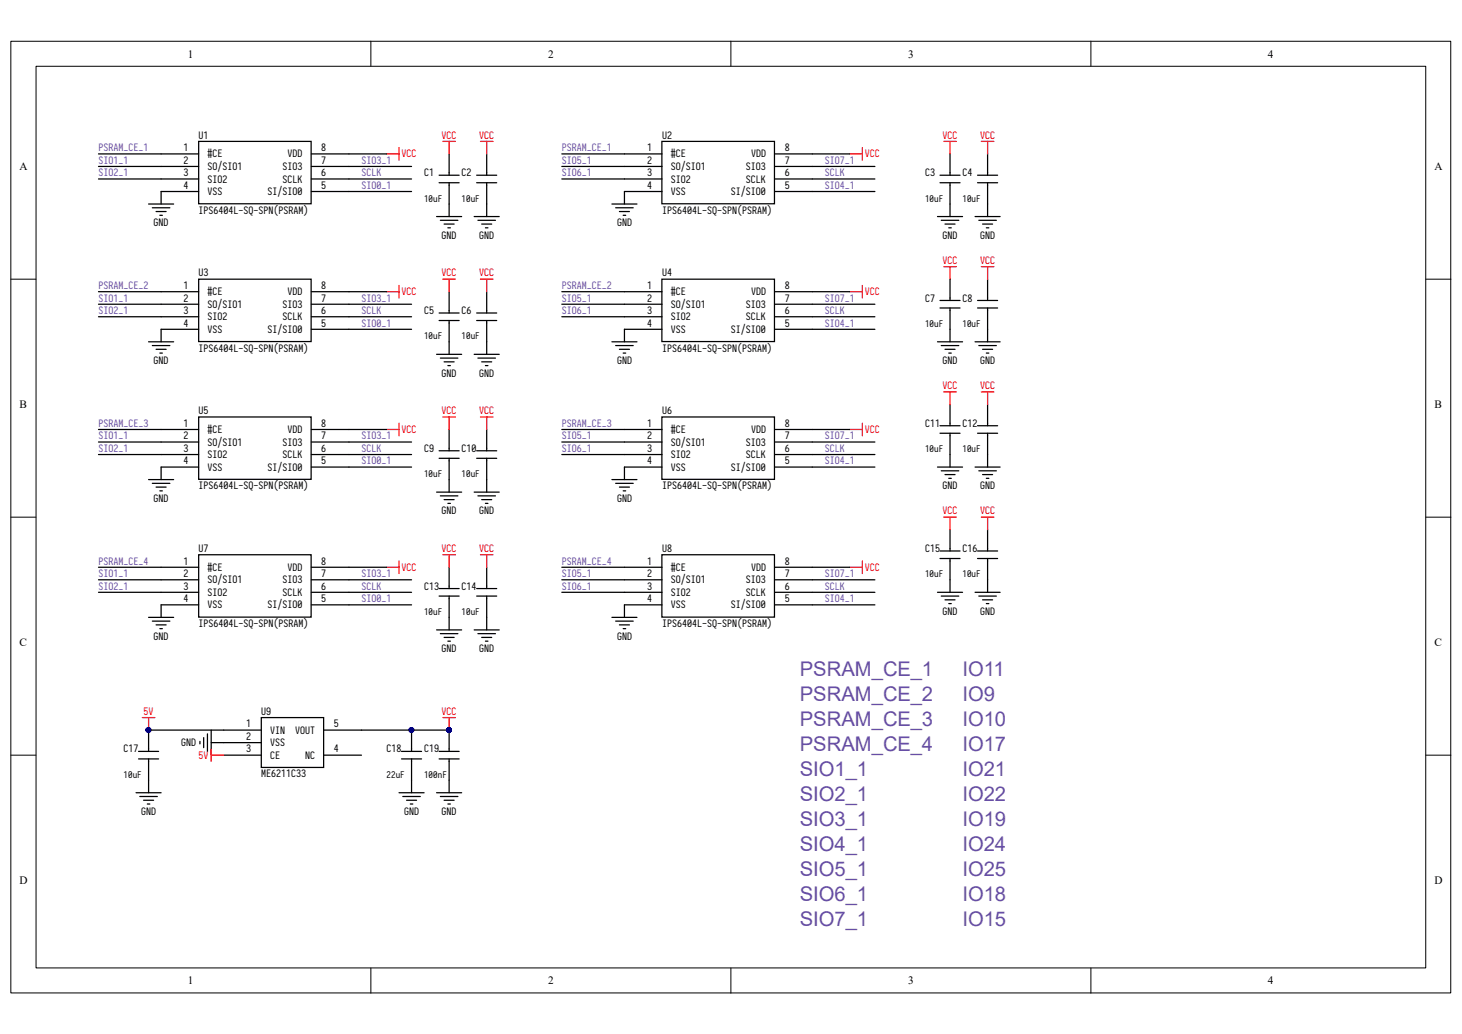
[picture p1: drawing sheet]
<svg xmlns="http://www.w3.org/2000/svg" width="297mm" height="210mm" viewBox="0 0 297 210" stroke-linecap="round" stroke-linejoin="round" font-family="sans-serif">
<path d="M2.2 8.4h292.5v193.3h-292.5z" fill="none" stroke="#000" stroke-width=".2"/>
<path d="M7.4 13.5h282.2v183.1h-282.2z" fill="#fff"/>
<g fill="none" stroke="#000" stroke-width=".2">
<path d="M7.3 13.5h282.3v183.1h-282.3zM75.3 8.4v5.1M148.5 8.4v5.1M221.6 8.4v5.1M2.2 56.7h5.1M289.7 56.7h5.1M2.2 105h5.1M289.7 105h5.1M2.2 153.4h5.1M289.7 153.4h5.1M75.3 196.6v5.1M148.5 196.6v5.1"/>
<path d="M221.6 196.6v5.1"/>
</g>
<path d="M40.4 28.7h22.8v12.7h-22.8z" fill-rule="evenodd" fill="#fff" stroke="#000" stroke-width=".25"/>
<g fill="none" stroke="#000" stroke-width=".25">
<path d="M32.7 31.3h7.7M32.7 33.8h7.7M32.7 36.4h7.7M40.4 38.9h-7.7v2.5M63.3 31.3h7.6M63.3 33.8h7.6M63.3 36.4h7.6M63.3 38.9h7.6M89.2 35.6h4.1M89.2 37.1h4.1M91.2 31.3v4.3M91.2 37.1v6.9"/>
<path d="M96.8 35.6h4.1M96.8 37.1h4.1M98.9 31.3v4.3M98.9 37.1v6.9M30.2 41.4h5.1M30.9 42.2h3.6M31.7 43h2M32.5 43.7h.5M88.7 44h5.1M89.5 44.7h3.5M90.2 45.5h2.1M91 46.3h.5"/>
<path d="M96.3 44h5.1M97.1 44.7h3.6M97.9 45.5h2M98.6 46.3h.5"/>
</g>
<path d="M78.5 31.3h2.6M81.1 30v2.5M90 28.7h2.5M91.2 28.7v2.6M97.6 28.7h2.5M98.9 28.7v2.6" fill="none" stroke="#f00" stroke-width=".25"/>
<path d="M134.5 28.7h22.8v12.7h-22.8z" fill-rule="evenodd" fill="#fff" stroke="#000" stroke-width=".25"/>
<g fill="none" stroke="#000" stroke-width=".25">
<path d="M126.9 31.3h7.6M126.9 33.8h7.6M126.9 36.4h7.6M134.5 38.9h-7.6v2.5M157.4 31.3h7.6M157.4 33.8h7.6M157.4 36.4h7.6M157.4 38.9h7.6M191 35.6h4M191 37.1h4M193 31.3v4.3M193 37.1v6.9"/>
<path d="M198.6 35.6h4.1M198.6 37.1h4.1M200.6 31.3v4.3M200.6 37.1v6.9M124.3 41.4h5.1M125.1 42.2h3.5M125.8 43h2.1M126.6 43.7h.5M190.5 44h5M191.2 44.7h3.6M192 45.5h2M192.7 46.3h.6"/>
<path d="M193 56.7v4.3M198.1 44h5.1M198.9 44.7h3.5M199.6 45.5h2M200.4 46.3h.5M200.6 56.7v4.3M190.5 69.4h5M191 61h4M191 62.6h4M191.2 70.2h3.6M192 71h2M192.7 71.7h.6"/>
<path d="M193 62.6v6.8M198.1 69.4h5.1M198.6 61h4.1M198.6 62.6h4.1M198.9 70.2h3.5M199.6 71h2M200.4 71.7h.5M200.6 62.6v6.8M190.5 94.9h5M191 86.5h4M191 88h4M191.2 95.6h3.6"/>
<path d="M192 96.4h2M192.7 97.2h.6M193 82.1v4.4M193 88v6.9M198.1 94.9h5.1M198.6 86.5h4.1M198.6 88h4.1M198.9 95.6h3.5M199.6 96.4h2M200.4 97.2h.5M200.6 82.1v4.4M200.6 88v6.9"/>
<path d="M191 111.9h4M191 113.4h4M193 107.6v4.3M193 113.4v6.9M198.6 111.9h4.1M198.6 113.4h4.1M200.6 107.6v4.3M200.6 113.4v6.9M190.5 120.3h5M191.2 121.1h3.6M192 121.8h2M192.7 122.6h.6"/>
<path d="M198.1 120.3h5.1M198.9 121.1h3.5M199.6 121.8h2M200.4 122.6h.5"/>
</g>
<g fill="none" stroke="#f00" stroke-width=".25">
<path d="M172.6 31.3h2.6M175.2 30v2.5M191.7 28.7h2.6M193 28.7v2.6M199.4 28.7h2.5M200.6 28.7v2.6M191.7 54.2h2.6M193 54.2v2.5M199.4 54.2h2.5M200.6 54.2v2.5M191.7 79.6h2.6M193 79.6v2.5"/>
<path d="M199.4 79.6h2.5M200.6 79.6v2.5M191.7 105h2.6M193 105v2.6M199.4 105h2.5M200.6 105v2.6"/>
</g>
<path d="M40.4 56.7h22.8v12.7h-22.8z" fill-rule="evenodd" fill="#fff" stroke="#000" stroke-width=".25"/>
<g fill="none" stroke="#000" stroke-width=".25">
<path d="M32.7 59.2h7.7M63.3 59.2h7.6M91.2 59.2v4.4M98.9 59.2v4.4M30.2 69.4h5.1M30.9 70.2h3.6M31.7 71h2M32.5 71.7h.5M32.7 61.8h7.7M32.7 64.3h7.7M40.4 66.9h-7.7v2.5M63.3 61.8h7.6"/>
<path d="M63.3 64.3h7.6M63.3 66.9h7.6M88.7 72h5.1M89.2 63.6h4.1M89.2 65.1h4.1M89.5 72.7h3.5M90.2 73.5h2.1M91 74.3h.5M91.2 65.1v6.9M96.3 72h5.1M96.8 63.6h4.1M96.8 65.1h4.1"/>
<path d="M97.1 72.7h3.6M97.9 73.5h2M98.6 74.3h.5M98.9 65.1v6.9"/>
</g>
<path d="M78.5 59.2h2.6M81.1 58v2.5M90 56.7h2.5M91.2 56.7v2.5M97.6 56.7h2.5M98.9 56.7v2.5" fill="none" stroke="#f00" stroke-width=".25"/>
<path d="M134.5 56.7h22.8v12.7h-22.8z" fill-rule="evenodd" fill="#fff" stroke="#000" stroke-width=".25"/>
<path d="M126.9 59.2h7.6M157.4 59.2h7.6M124.3 69.4h5.1M125.1 70.2h3.5M125.8 71h2.1M126.6 71.7h.5M126.9 61.8h7.6M126.9 64.3h7.6M134.5 66.9h-7.6v2.5M157.4 61.8h7.6M157.4 64.3h7.6M157.4 66.9h7.6" fill="none" stroke="#000" stroke-width=".25"/>
<path d="M172.6 59.2h2.6M175.2 58v2.5" fill="none" stroke="#f00" stroke-width=".25"/>
<path d="M40.4 84.7h22.8v12.7h-22.8z" fill-rule="evenodd" fill="#fff" stroke="#000" stroke-width=".25"/>
<g fill="none" stroke="#000" stroke-width=".25">
<path d="M30.2 97.4h5.1M30.9 98.2h3.6M31.7 98.9h2M32.5 99.7h.5M32.7 87.2h7.7M32.7 89.8h7.7M32.7 92.3h7.7M40.4 94.9h-7.7v2.5M63.3 87.2h7.6M63.3 89.8h7.6M63.3 92.3h7.6M63.3 94.9h7.6"/>
<path d="M88.7 100h5.1M89.2 91.6h4.1M89.2 93.1h4.1M91.2 87.2v4.4M91.2 93.1v6.9M96.3 100h5.1M96.8 91.6h4.1M96.8 93.1h4.1M98.9 87.2v4.4M98.9 93.1v6.9M89.5 100.7h3.5M90.2 101.5h2.1"/>
<path d="M91 102.2h.5M97.1 100.7h3.6M97.9 101.5h2M98.6 102.2h.5"/>
</g>
<path d="M78.5 87.2h2.6M81.1 86v2.5M90 84.7h2.5M91.2 84.7v2.5M97.6 84.7h2.5M98.9 84.7v2.5" fill="none" stroke="#f00" stroke-width=".25"/>
<path d="M134.5 84.7h22.8v12.7h-22.8z" fill-rule="evenodd" fill="#fff" stroke="#000" stroke-width=".25"/>
<path d="M124.3 97.4h5.1M125.1 98.2h3.5M125.8 98.9h2.1M126.6 99.7h.5M126.9 87.2h7.6M126.9 89.8h7.6M126.9 92.3h7.6M134.5 94.9h-7.6v2.5M157.4 87.2h7.6M157.4 89.8h7.6M157.4 92.3h7.6M157.4 94.9h7.6" fill="none" stroke="#000" stroke-width=".25"/>
<path d="M172.6 87.2h2.6M175.2 86v2.5" fill="none" stroke="#f00" stroke-width=".25"/>
<path d="M40.4 112.7h22.8v12.6h-22.8z" fill-rule="evenodd" fill="#fff" stroke="#000" stroke-width=".25"/>
<g fill="none" stroke="#000" stroke-width=".25">
<path d="M32.7 115.2h7.7M32.7 117.8h7.7M63.3 115.2h7.6M63.3 117.8h7.6M89.2 119.5h4.1M91.2 115.2v4.3M96.8 119.5h4.1M98.9 115.2v4.3M30.2 125.4h5.1M30.9 126.2h3.6M31.7 126.9h2M32.5 127.7h.5"/>
<path d="M32.7 120.3h7.7M40.4 122.9h-7.7v2.5M63.3 120.3h7.6M63.3 122.9h7.6M88.7 127.9h5.1M89.2 121.1h4.1M89.5 128.7h3.5M90.2 129.5h2.1M91 130.2h.5M91.2 121.1v6.8M96.3 127.9h5.1M96.8 121.1h4.1"/>
<path d="M97.1 128.7h3.6M97.9 129.5h2M98.6 130.2h.5M98.9 121.1v6.8"/>
</g>
<path d="M78.5 115.2h2.6M81.1 113.9v2.6M90 112.7h2.5M91.2 112.7v2.5M97.6 112.7h2.5M98.9 112.7v2.5" fill="none" stroke="#f00" stroke-width=".25"/>
<path d="M134.5 112.7h22.8v12.6h-22.8z" fill-rule="evenodd" fill="#fff" stroke="#000" stroke-width=".25"/>
<path d="M126.9 115.2h7.6M126.9 117.8h7.6M157.4 115.2h7.6M157.4 117.8h7.6M124.3 125.4h5.1M125.1 126.2h3.5M125.8 126.9h2.1M126.6 127.7h.5M126.9 120.3h7.6M134.5 122.9h-7.6v2.5M157.4 120.3h7.6M157.4 122.9h7.6" fill="none" stroke="#000" stroke-width=".25"/>
<path d="M172.6 115.2h2.6M175.2 113.9v2.6" fill="none" stroke="#f00" stroke-width=".25"/>
<path d="M53.1 145.7h12.6v10.2h-12.6z" fill-rule="evenodd" fill="#fff" stroke="#000" stroke-width=".25"/>
<g fill="none" stroke="#000" stroke-width=".25">
<path d="M20 31.3h12.7M20 33.8h12.7M20 36.4h12.7M70.9 31.3h7.6M70.9 33.8h12.7M70.9 36.4h12.7M70.9 38.9h12.7M114.1 31.3h12.8M114.1 33.8h12.8M114.1 36.4h12.8M165 31.3h7.6M165 33.8h12.7"/>
<path d="M165 36.4h12.7M165 38.9h12.7M20 59.2h12.7M70.9 59.2h7.6M114.1 59.2h12.8M165 59.2h7.6M20 61.8h12.7M20 64.3h12.7M70.9 61.8h12.7M70.9 64.3h12.7M70.9 66.9h12.7M114.1 61.8h12.8"/>
<path d="M114.1 64.3h12.8M165 61.8h12.7M165 64.3h12.7M165 66.9h12.7M20 87.2h12.7M20 89.8h12.7M20 92.3h12.7M70.9 87.2h7.6M70.9 89.8h12.7M70.9 92.3h12.7M70.9 94.9h12.7M114.1 87.2h12.8"/>
<path d="M114.1 89.8h12.8M114.1 92.3h12.8M165 87.2h7.6M165 89.8h12.7M165 92.3h12.7M165 94.9h12.7M20 115.2h12.7M20 117.8h12.7M70.9 115.2h7.6M70.9 117.8h12.7M114.1 115.2h12.8M114.1 117.8h12.8"/>
<path d="M165 115.2h7.6M165 117.8h12.7M20 120.3h12.7M70.9 120.3h12.7M70.9 122.9h12.7M114.1 120.3h12.8M165 120.3h12.7M165 122.9h12.7M28.1 152.6h4.1M28.1 154.1h4.1M30.2 154.1v6.9M40.6 150.6v.5"/>
<path d="M41.4 149.8v2.1M42.1 149.1v3.5M42.9 150.8h10.2M42.9 148.3v5.1M45.5 153.4h7.6M53.1 148.3h-22.9v4.3M65.8 148.3h25.4v4.3M65.8 153.4h7.6M81.6 152.6h4M81.6 154.1h4M83.6 148.3v4.3M83.6 154.1v6.9"/>
<path d="M89.2 152.6h4.1M89.2 154.1h4.1M91.2 154.1v6.9M27.6 161h5.1M28.4 161.8h3.6M29.2 162.5h2M29.9 163.3h.5M81.1 161h5.1M81.8 161.8h3.6M82.6 162.5h2M83.4 163.3h.5M88.7 161h5.1"/>
<path d="M89.5 161.8h3.5M90.2 162.5h2.1M91 163.3h.5"/>
</g>
<g fill="#000080" stroke="#000080" stroke-width=".2">
<circle cx="30.2" cy="148.3" r=".48"/>
<circle cx="83.6" cy="148.3" r=".48"/>
<circle cx="91.2" cy="148.3" r=".48"/>
</g>
<path d="M28.9 145.7h2.6M30.2 145.7v2.6M42.9 152.1v2.6M42.9 153.4h2.6M90 145.7h2.5M91.2 145.7v2.6" fill="none" stroke="#f00" stroke-width=".25"/>
<g font-size="4.1" fill="#674ea7">
<text x="162.5" y="137.2">PSRAM_CE_1</text>
<text x="195.5" y="137.2">IO11</text>
<text x="162.5" y="142.3">PSRAM_CE_2</text>
<text x="195.5" y="142.3">IO9</text>
<text x="162.5" y="147.4">PSRAM_CE_3</text>
<text x="195.5" y="147.4">IO10</text>
<text x="162.5" y="152.5">PSRAM_CE_4</text>
<text x="195.5" y="152.5">IO17</text>
<text x="162.5" y="157.6">SIO1_1</text>
<text x="195.5" y="157.6">IO21</text>
<text x="162.5" y="162.7">SIO2_1</text>
<text x="162.5" y="167.8">SIO3_1</text>
<text x="195.5" y="162.7">IO22</text>
<text x="195.5" y="167.8">IO19</text>
<text x="162.5" y="172.8">SIO4_1</text>
<text x="195.5" y="172.8">IO24</text>
<text x="162.5" y="178">SIO5_1</text>
<text x="195.5" y="178">IO25</text>
<text x="162.5" y="183">SIO6_1</text>
<text x="195.5" y="183">IO18</text>
<text x="162.5" y="188.1">SIO7_1</text>
<text x="195.5" y="188.1">IO15</text>
</g>
<g font-size="2.3">
<text x="38.2" y="11.7">1</text>
<text x="111.3" y="11.7">2</text>
<text x="184.5" y="11.7">3</text>
<text x="257.6" y="11.7">4</text>
<text x="3.9" y="34.6">A</text>
<text x="291.4" y="34.6">A</text>
<text x="4" y="82.9">B</text>
<text x="291.5" y="82.9">B</text>
<text x="4" y="131.3">C</text>
<text x="291.5" y="131.3">C</text>
<text x="3.9" y="179.6">D</text>
<text x="291.4" y="179.6">D</text>
<text x="38.2" y="199.9">1</text>
<text x="111.3" y="199.9">2</text>
<text x="184.5" y="199.9">3</text>
<text x="257.6" y="199.9">4</text>
</g>
<g font-size="2">
<text x="40.3" y="28.2">U1</text>
<text x="134.5" y="28.2">U2</text>
<text x="37.3" y="30.7">1</text>
<text x="37.3" y="33.3">2</text>
<text x="37.3" y="35.8">3</text>
<text x="42.1" y="32">#CE</text>
<text x="42.1" y="34.5">SO/SIO1</text>
<text x="57.4" y="34.5">SIO3</text>
<text x="58.4" y="32">VDD</text>
<text x="65.3" y="35.8">6</text>
<text x="65.3" y="33.3">7</text>
<text x="65.3" y="30.7">8</text>
<text x="86.1" y="35.8">C1</text>
<text x="93.8" y="35.8">C2</text>
<text x="131.4" y="30.7">1</text>
<text x="131.4" y="33.3">2</text>
<text x="131.4" y="35.8">3</text>
<text x="136.3" y="32">#CE</text>
<text x="136.3" y="34.5">SO/SIO1</text>
<text x="151.5" y="34.5">SIO3</text>
<text x="152.6" y="32">VDD</text>
<text x="159.4" y="35.8">6</text>
<text x="159.4" y="33.3">7</text>
<text x="159.4" y="30.7">8</text>
<text x="187.9" y="35.8">C3</text>
<text x="195.5" y="35.8">C4</text>
<text x="37.3" y="38.4">4</text>
<text x="42.1" y="37.1">SIO2</text>
<text x="42.1" y="39.6">VSS</text>
<text x="54.4" y="39.6">SI/SIO0</text>
<text x="57.4" y="37.1">SCLK</text>
<text x="65.3" y="38.4">5</text>
<text x="131.4" y="38.4">4</text>
<text x="136.3" y="37.1">SIO2</text>
<text x="136.3" y="39.6">VSS</text>
<text x="148.5" y="39.6">SI/SIO0</text>
<text x="151.5" y="37.1">SCLK</text>
<text x="159.4" y="38.4">5</text>
<text x="31.2" y="46">GND</text>
<text x="40.3" y="43.4">IPS6404L-SQ-SPN(PSRAM)</text>
<text x="125.3" y="46">GND</text>
<text x="134.5" y="43.4">IPS6404L-SQ-SPN(PSRAM)</text>
<text x="89.7" y="48.5">GND</text>
<text x="97.3" y="48.5">GND</text>
<text x="191.5" y="48.5">GND</text>
<text x="199.1" y="48.5">GND</text>
<text x="37.3" y="58.7">1</text>
<text x="40.3" y="56.1">U3</text>
<text x="42.1" y="60">#CE</text>
<text x="58.4" y="60">VDD</text>
<text x="65.3" y="58.7">8</text>
<text x="131.4" y="58.7">1</text>
<text x="134.5" y="56.1">U4</text>
<text x="136.3" y="60">#CE</text>
<text x="152.6" y="60">VDD</text>
<text x="159.4" y="58.7">8</text>
<text x="37.3" y="61.3">2</text>
<text x="37.3" y="63.8">3</text>
<text x="42.1" y="62.5">SO/SIO1</text>
<text x="42.1" y="65.1">SIO2</text>
<text x="57.4" y="65.1">SCLK</text>
<text x="57.4" y="62.5">SIO3</text>
<text x="65.3" y="63.8">6</text>
<text x="65.3" y="61.3">7</text>
<text x="86.1" y="63.8">C5</text>
<text x="93.8" y="63.8">C6</text>
<text x="131.4" y="61.3">2</text>
<text x="131.4" y="63.8">3</text>
<text x="136.3" y="62.5">SO/SIO1</text>
<text x="136.3" y="65.1">SIO2</text>
<text x="151.5" y="65.1">SCLK</text>
<text x="151.5" y="62.5">SIO3</text>
<text x="159.4" y="63.8">6</text>
<text x="159.4" y="61.3">7</text>
<text x="187.9" y="61.3">C7</text>
<text x="195.5" y="61.3">C8</text>
<text x="37.3" y="66.3">4</text>
<text x="40.3" y="71.4">IPS6404L-SQ-SPN(PSRAM)</text>
<text x="42.1" y="67.6">VSS</text>
<text x="54.4" y="67.6">SI/SIO0</text>
<text x="65.3" y="66.3">5</text>
<text x="131.4" y="66.3">4</text>
<text x="134.5" y="71.4">IPS6404L-SQ-SPN(PSRAM)</text>
<text x="136.3" y="67.6">VSS</text>
<text x="148.5" y="67.6">SI/SIO0</text>
<text x="159.4" y="66.3">5</text>
<text x="31.2" y="74">GND</text>
<text x="89.7" y="76.5">GND</text>
<text x="97.3" y="76.5">GND</text>
<text x="125.3" y="74">GND</text>
<text x="191.5" y="74">GND</text>
<text x="199.1" y="74">GND</text>
<text x="37.3" y="86.7">1</text>
<text x="37.3" y="89.2">2</text>
<text x="40.3" y="84.1">U5</text>
<text x="42.1" y="88">#CE</text>
<text x="58.4" y="88">VDD</text>
<text x="65.3" y="89.2">7</text>
<text x="65.3" y="86.7">8</text>
<text x="131.4" y="86.7">1</text>
<text x="131.4" y="89.2">2</text>
<text x="134.5" y="84.1">U6</text>
<text x="136.3" y="88">#CE</text>
<text x="152.6" y="88">VDD</text>
<text x="159.4" y="89.2">7</text>
<text x="159.4" y="86.7">8</text>
<text x="187.9" y="86.7">C11</text>
<text x="195.5" y="86.7">C12</text>
<text x="37.3" y="91.8">3</text>
<text x="37.3" y="94.3">4</text>
<text x="42.1" y="90.5">SO/SIO1</text>
<text x="42.1" y="93">SIO2</text>
<text x="42.1" y="95.6">VSS</text>
<text x="54.4" y="95.6">SI/SIO0</text>
<text x="57.4" y="93">SCLK</text>
<text x="57.4" y="90.5">SIO3</text>
<text x="65.3" y="94.3">5</text>
<text x="65.3" y="91.8">6</text>
<text x="86.1" y="91.8">C9</text>
<text x="93.8" y="91.8">C10</text>
<text x="131.4" y="91.8">3</text>
<text x="131.4" y="94.3">4</text>
<text x="136.3" y="90.5">SO/SIO1</text>
<text x="136.3" y="93">SIO2</text>
<text x="136.3" y="95.6">VSS</text>
<text x="148.5" y="95.6">SI/SIO0</text>
<text x="151.5" y="93">SCLK</text>
<text x="151.5" y="90.5">SIO3</text>
<text x="159.4" y="94.3">5</text>
<text x="159.4" y="91.8">6</text>
<text x="31.2" y="101.9">GND</text>
<text x="40.3" y="99.4">IPS6404L-SQ-SPN(PSRAM)</text>
<text x="125.3" y="101.9">GND</text>
<text x="134.5" y="99.4">IPS6404L-SQ-SPN(PSRAM)</text>
<text x="191.5" y="99.4">GND</text>
<text x="199.1" y="99.4">GND</text>
<text x="89.7" y="104.5">GND</text>
<text x="97.3" y="104.5">GND</text>
<text x="40.3" y="112.1">U7</text>
<text x="134.5" y="112.1">U8</text>
<text x="187.9" y="112.1">C15</text>
<text x="195.5" y="112.1">C16</text>
<text x="37.3" y="114.7">1</text>
<text x="37.3" y="117.2">2</text>
<text x="37.3" y="119.8">3</text>
<text x="42.1" y="116">#CE</text>
<text x="42.1" y="118.5">SO/SIO1</text>
<text x="57.4" y="118.5">SIO3</text>
<text x="58.4" y="116">VDD</text>
<text x="65.3" y="119.8">6</text>
<text x="65.3" y="117.2">7</text>
<text x="65.3" y="114.7">8</text>
<text x="86.1" y="119.8">C13</text>
<text x="93.8" y="119.8">C14</text>
<text x="131.4" y="114.7">1</text>
<text x="131.4" y="117.2">2</text>
<text x="131.4" y="119.8">3</text>
<text x="136.3" y="116">#CE</text>
<text x="136.3" y="118.5">SO/SIO1</text>
<text x="151.5" y="118.5">SIO3</text>
<text x="152.6" y="116">VDD</text>
<text x="159.4" y="119.8">6</text>
<text x="159.4" y="117.2">7</text>
<text x="159.4" y="114.7">8</text>
<text x="37.3" y="122.3">4</text>
<text x="42.1" y="121">SIO2</text>
<text x="42.1" y="123.6">VSS</text>
<text x="54.4" y="123.6">SI/SIO0</text>
<text x="57.4" y="121">SCLK</text>
<text x="65.3" y="122.3">5</text>
<text x="131.4" y="122.3">4</text>
<text x="136.3" y="121">SIO2</text>
<text x="136.3" y="123.6">VSS</text>
<text x="148.5" y="123.6">SI/SIO0</text>
<text x="151.5" y="121">SCLK</text>
<text x="159.4" y="122.3">5</text>
<text x="191.5" y="124.8">GND</text>
<text x="199.1" y="124.8">GND</text>
<text x="31.2" y="129.9">GND</text>
<text x="40.3" y="127.4">IPS6404L-SQ-SPN(PSRAM)</text>
<text x="125.3" y="129.9">GND</text>
<text x="134.5" y="127.4">IPS6404L-SQ-SPN(PSRAM)</text>
<text x="89.7" y="132.5">GND</text>
<text x="97.3" y="132.5">GND</text>
<text x="50" y="147.7">1</text>
<text x="53.1" y="145.2">U9</text>
<text x="54.9" y="149">VIN</text>
<text x="59.9" y="149">VOUT</text>
<text x="67.8" y="147.7">5</text>
<text x="25.1" y="152.8">C17</text>
<text x="36.8" y="151.6">GND</text>
<text x="50" y="150.3">2</text>
<text x="50" y="152.8">3</text>
<text x="54.9" y="151.6">VSS</text>
<text x="54.9" y="154.1">CE</text>
<text x="62" y="154.1">NC</text>
<text x="67.8" y="152.8">4</text>
<text x="78.5" y="152.8">C18</text>
<text x="86.1" y="152.8">C19</text>
<text x="53.1" y="157.9">ME6211C33</text>
<text x="28.7" y="165.6">GND</text>
<text x="82.1" y="165.6">GND</text>
<text x="89.7" y="165.6">GND</text>
</g>
<g font-size="2" fill="#f00">
<text x="89.7" y="28.2">VCC</text>
<text x="97.3" y="28.2">VCC</text>
<text x="191.5" y="28.2">VCC</text>
<text x="199.1" y="28.2">VCC</text>
<text x="81.6" y="32">VCC</text>
<text x="175.7" y="32">VCC</text>
<text x="191.5" y="53.6">VCC</text>
<text x="199.1" y="53.6">VCC</text>
<text x="81.6" y="60">VCC</text>
<text x="89.7" y="56.1">VCC</text>
<text x="97.3" y="56.1">VCC</text>
<text x="175.7" y="60">VCC</text>
<text x="191.5" y="79">VCC</text>
<text x="199.1" y="79">VCC</text>
<text x="81.6" y="88">VCC</text>
<text x="89.7" y="84.1">VCC</text>
<text x="97.3" y="84.1">VCC</text>
<text x="175.7" y="88">VCC</text>
<text x="191.5" y="104.5">VCC</text>
<text x="199.1" y="104.5">VCC</text>
<text x="89.7" y="112.1">VCC</text>
<text x="97.3" y="112.1">VCC</text>
<text x="81.6" y="116">VCC</text>
<text x="175.7" y="116">VCC</text>
<text x="29.2" y="145.2">5V</text>
<text x="89.7" y="145.2">VCC</text>
<text x="40.3" y="154.1">5V</text>
</g>
<g font-size="2" fill="#674ea7">
<text x="20" y="33.3">SIO1_1</text>
<text x="20" y="35.8">SIO2_1</text>
<text x="20" y="30.7">PSRAM_CE_1</text>
<text x="73.4" y="35.8">SCLK</text>
<text x="73.4" y="33.3">SIO3_1</text>
<text x="114.1" y="33.3">SIO5_1</text>
<text x="114.1" y="35.8">SIO6_1</text>
<text x="114.1" y="30.7">PSRAM_CE_1</text>
<text x="167.6" y="35.8">SCLK</text>
<text x="167.6" y="33.3">SIO7_1</text>
<text x="73.4" y="38.4">SIO0_1</text>
<text x="167.6" y="38.4">SIO4_1</text>
<text x="20" y="58.7">PSRAM_CE_2</text>
<text x="114.1" y="58.7">PSRAM_CE_2</text>
<text x="20" y="61.3">SIO1_1</text>
<text x="20" y="63.8">SIO2_1</text>
<text x="73.4" y="63.8">SCLK</text>
<text x="73.4" y="61.3">SIO3_1</text>
<text x="114.1" y="61.3">SIO5_1</text>
<text x="114.1" y="63.8">SIO6_1</text>
<text x="167.6" y="63.8">SCLK</text>
<text x="167.6" y="61.3">SIO7_1</text>
<text x="73.4" y="66.3">SIO0_1</text>
<text x="167.6" y="66.3">SIO4_1</text>
<text x="20" y="89.2">SIO1_1</text>
<text x="20" y="86.7">PSRAM_CE_3</text>
<text x="73.4" y="89.2">SIO3_1</text>
<text x="114.1" y="89.2">SIO5_1</text>
<text x="114.1" y="86.7">PSRAM_CE_3</text>
<text x="167.6" y="89.2">SIO7_1</text>
<text x="20" y="91.8">SIO2_1</text>
<text x="73.4" y="91.8">SCLK</text>
<text x="73.4" y="94.3">SIO0_1</text>
<text x="114.1" y="91.8">SIO6_1</text>
<text x="167.6" y="91.8">SCLK</text>
<text x="167.6" y="94.3">SIO4_1</text>
<text x="20" y="117.2">SIO1_1</text>
<text x="20" y="119.8">SIO2_1</text>
<text x="20" y="114.7">PSRAM_CE_4</text>
<text x="73.4" y="119.8">SCLK</text>
<text x="73.4" y="117.2">SIO3_1</text>
<text x="114.1" y="117.2">SIO5_1</text>
<text x="114.1" y="119.8">SIO6_1</text>
<text x="114.1" y="114.7">PSRAM_CE_4</text>
<text x="167.6" y="119.8">SCLK</text>
<text x="167.6" y="117.2">SIO7_1</text>
<text x="73.4" y="122.3">SIO0_1</text>
<text x="167.6" y="122.3">SIO4_1</text>
</g>
<g font-size="1.8">
<text x="86.1" y="40.9">10uF</text>
<text x="93.8" y="40.9">10uF</text>
<text x="187.9" y="40.9">10uF</text>
<text x="195.5" y="40.9">10uF</text>
<text x="86.1" y="68.9">10uF</text>
<text x="93.8" y="68.9">10uF</text>
<text x="187.9" y="66.4">10uF</text>
<text x="195.5" y="66.4">10uF</text>
<text x="187.9" y="91.8">10uF</text>
<text x="195.5" y="91.8">10uF</text>
<text x="86.1" y="96.9">10uF</text>
<text x="93.8" y="96.9">10uF</text>
<text x="187.9" y="117.3">10uF</text>
<text x="195.5" y="117.3">10uF</text>
<text x="86.1" y="124.9">10uF</text>
<text x="93.8" y="124.9">10uF</text>
<text x="25.1" y="158">10uF</text>
<text x="78.5" y="158">22uF</text>
<text x="86.1" y="158">100nF</text>
</g>
</svg>
